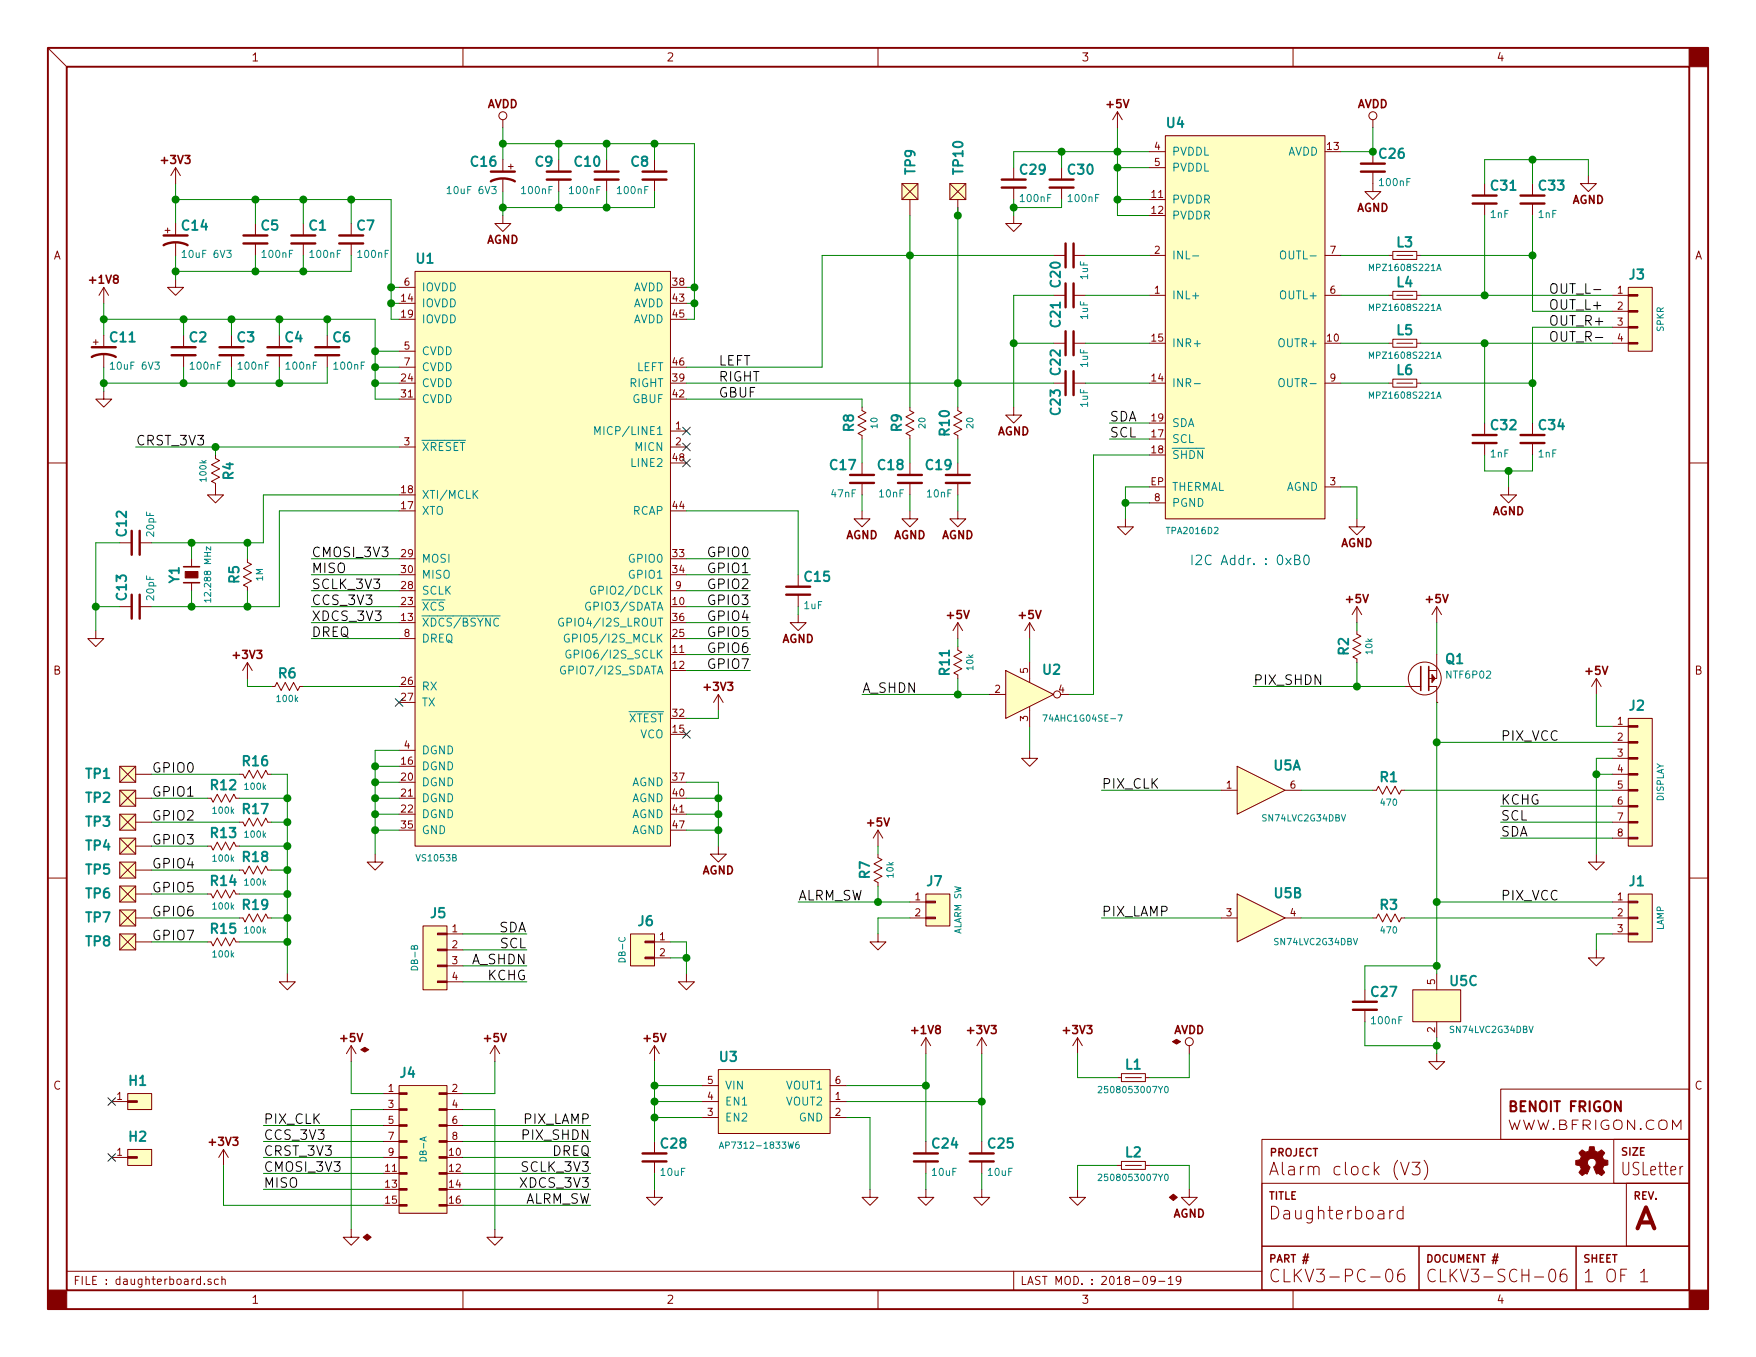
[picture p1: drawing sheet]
<svg xmlns="http://www.w3.org/2000/svg" width="279mm" height="216mm" viewBox="0 0 279 216" stroke-linecap="round" stroke-linejoin="round" font-family="sans-serif">
<g fill="none" stroke="#840000" stroke-width=".16">
<path d="M7.6 7.6l3 3M73.7 7.6v3M80 19.1v1.2M139.7 7.6v3M177.8 17.8l-.8 1.3M177.8 17.8v2.5M177.8 17.8l.8 1.3M205.7 7.6v3M218.4 19.1v1.2M27.9 26.7l-.7 1.2M27.9 26.7v2.5M27.9 35.6v1.9"/>
<path d="M27.9 38.7v1.9M27.9 26.7l.8 1.2M40.6 35.6v1.9M40.6 38.7v1.9M48.3 35.6v1.9M48.3 38.7v1.9M55.9 35.6v1.9M55.9 38.7v1.9M80 34.3v1.3h-1.3l1.3 1.2 1.3-1.2h-1.3M80 25.4v1.9M80 28.6v1.9M88.9 25.4v1.9"/>
<path d="M88.9 28.6v1.9M96.5 25.4v1.9M96.5 28.6v1.9M104.1 25.4v1.9M104.1 28.6v1.9M143.5 29.2h2.5v2.6h-2.5zM143.5 29.2l2.5 2.6M144.8 31.8v2.5M146 29.2l-2.5 2.6M151.1 29.2h2.6v2.6h-2.6zM151.1 29.2l2.6 2.6M152.4 31.8v2.5"/>
<path d="M153.7 29.2l-2.6 2.6M161.3 34.3v1.3h1.3l-1.3 1.2-1.3-1.2h1.3M161.3 26.7v1.9M161.3 29.8v2M168.9 26.7v1.9M168.9 29.8v2M182.9 31.8h2.5M182.9 24.1h2.5M182.9 26.7h2.5M185.4 21.6h25.4v61h-25.4zM218.4 27.3v3.2h1.3l-1.3 1.3-1.2-1.3h1.2M218.4 24.1v1.9"/>
<path d="M236.2 29.2v1.9M236.2 32.4v1.9M243.8 29.2v1.9M243.8 32.4v1.9M252.7 27.9v1.3h1.3l-1.3 1.3-1.2-1.3h1.2M16.5 45.7l-.8 1.3M16.5 45.7v2.6M16.5 53.3v1.9M16.5 56.5v1.9M16.5 45.7l.8 1.3M27.9 44.5v1.2h1.3l-1.3 1.3-1.2-1.3h1.2M29.2 53.3v1.9"/>
<path d="M29.2 56.5v1.9M36.8 53.3v1.9M36.8 56.5v1.9M44.4 53.3v1.9M44.4 56.5v1.9M52.1 53.3v1.9M52.1 56.5v1.9M63.5 55.9h2.5M63.5 45.7h2.5M63.5 58.4h2.5M66 43.2h40.7v91.4h-40.7zM167.6 47h1.9"/>
<path d="M167.6 54.6h1.9M167.6 40.6h1.9M170.8 47h1.9M170.8 54.6h1.9M170.8 40.6h1.9M182.9 47h2.5M182.9 40.6h2.5M210.8 47h2.6M210.8 40.6h2.6M221 47h.5M221 54.6h.5M221 40.6h.5"/>
<path d="M221.6 40h3.8v1.3h-3.8zM221.6 46.4h3.8v1.2h-3.8zM221.6 54h3.8v1.2h-3.8zM222.2 47h2.6M222.2 54.6h2.6M222.2 40.6h2.6M225.5 47h.6M225.5 54.6h.6M225.5 40.6h.6M256.5 47h2.6M256.5 49.5h2.6M256.5 52.1h2.6"/>
<path d="M256.5 54.6h2.6M259.1 45.7h3.8v10.2h-3.8zM7.6 73.7h3M16.5 62.2v1.3h1.3l-1.3 1.3-1.3-1.3h1.3M34.3 72.4v.5l.6 .4-1.2 .6 1.2 .7-1.2 .7 1.2 .6-1.2 .7 .6 .3v1.8h1.3l-1.3 1.3-1.3-1.3h1.3M63.5 71.1h2.5M63.5 63.5h2.5M106.7 68.6h2.5M106.7 71.1h2.5M137.2 64.8v.5l.6 .4-1.3 .6 1.3 .7-1.3 .6 1.3 .7-1.3 .7 .7 .3v.6M137.2 73.7v1.9M137.2 76.8v1.9"/>
<path d="M144.8 64.8v.5l.6 .4-1.3 .6 1.3 .7-1.3 .6 1.3 .7-1.3 .7 .7 .3v.6M144.8 73.7v1.9M144.8 76.8v1.9M152.4 64.8v.5l.6 .4-1.2 .6 1.2 .7-1.2 .6 1.2 .7-1.2 .7 .6 .3v.6M152.4 73.7v1.9M152.4 76.8v1.9M161.3 64.8v1.2h1.3l-1.3 1.3-1.3-1.3h1.3M167.6 61h1.9M170.8 61h1.9M210.8 61h2.6M210.8 77.5h2.6M221 61h.5"/>
<path d="M221.6 60.3h3.8v1.3h-3.8zM222.2 61h2.6M225.5 61h.6M236.2 67.3v1.9M236.2 70.5v1.9M240 77.5v1.2h1.3l-1.3 1.3-1.2-1.3h1.2M243.8 67.3v1.9M243.8 70.5v1.9M268.8 73.7h3M19 86.4h2M19 96.5h2M22.2 86.4h1.9"/>
<path d="M22.2 96.5h1.9M30.5 88.9v1.3M30.5 92.7v1.3M39.4 88.9v.6l.6 .3-1.3 .6 1.3 .7-1.3 .7 1.3 .6-1.3 .7 .7 .3v.6M106.7 94h2.5M127 97.8v1.3h1.3l-1.3 1.2-1.3-1.2h1.3M127 91.4v1.9M127 94.6v1.9M137.2 81.3v1.3h1.2l-1.2 1.2-1.3-1.2h1.3M144.8 81.3v1.3h1.2l-1.2 1.2-1.3-1.2h1.3M152.4 81.3v1.3h1.3l-1.3 1.2-1.3-1.2h1.3M152.4 99.1v2.5"/>
<path d="M152.4 99.1l-.8 1.2M152.4 99.1l.8 1.2M163.8 99.1l-.7 1.2M163.8 99.1v2.5M163.8 99.1l.8 1.2M179.1 82.6v1.2h1.2l-1.2 1.3-1.3-1.3h1.3M182.9 80h2.5M215.9 82.6v1.2h1.3l-1.3 1.3-1.3-1.3h1.3M215.9 96.5v2.6M215.9 96.5l-.8 1.3M215.9 96.5l.8 1.3M228.6 96.5l-.8 1.3"/>
<path d="M228.6 96.5v2.6M228.6 96.5l.8 1.3M15.2 100.3v1.3h1.3l-1.3 1.3-1.2-1.3h1.2M39.4 105.4v2.6M39.4 105.4l-.8 1.3M39.4 105.4l.7 1.3M43.2 109.2h.5l.4-.6 .6 1.3 .7-1.3 .7 1.3 .6-1.3 .7 1.3 .3-.7h.6M63.5 119.4h2.5M63.5 101.6h2.5M106.7 104.1h2.5M114.3 110.5l-.8 1.3M114.3 110.5v2.5"/>
<path d="M114.3 110.5l.8 1.3M152.4 102.9v.5l.6 .4-1.2 .6 1.2 .7-1.2 .6 1.2 .7-1.2 .7 .6 .3v.6M157.5 110.5h2.5M160 106.7l7.6 3.8-7.6 3.8zM163.8 119.4v1.3h1.3l-1.3 1.2-1.2-1.2h1.2M163.8 105.4v3.2M163.8 112.4v3.2M168.8 110.5h1.4M215.9 100.3v.6l.6 .3-1.2 .7 1.2 .6-1.2 .7 1.2 .7-1.2 .6 .6 .4v.5M223.5 109.2h2.6M227.3 109.2h1.3v2.6M227.3 108h.7"/>
<path d="M228.6 106.7v1.3h-.4M228.6 104.1v2.6h-1.3M228.6 111.8h.1M254 108l-.8 1.2M254 108v2.5M254 108l.8 1.2M256.5 115.6h2.6M256.5 118.1h2.6M259.1 114.3h3.8v20.3h-3.8zM7.6 139.7h3M19 121.9h2.6v2.6h-2.6zM19 125.7h2.6v2.6h-2.6z"/>
<path d="M19 129.5h2.6v2.6h-2.6zM19 133.4h2.6v2.5h-2.6zM19 137.2h2.6v2.5h-2.6zM19 121.9l2.6 2.6M19 125.7l2.6 2.6M19 129.5l2.6 2.6M19 133.4l2.6 2.5M19 137.2l2.6 2.5M21.6 123.2h2.5M21.6 130.8h2.5M21.6 127h2.5M21.6 134.6h2.5"/>
<path d="M21.6 138.4h2.5M21.6 121.9l-2.6 2.6M21.6 125.7l-2.6 2.6M21.6 129.5l-2.6 2.6M21.6 133.4l-2.6 2.5M21.6 137.2l-2.6 2.5M33 127h.6l.3 .6 .7-1.2 .6 1.2 .7-1.2 .7 1.2 .6-1.2 .3 .6h.6M33 134.6h.6l.3 .7 .7-1.3 .6 1.3 .7-1.3 .7 1.3 .6-1.3 .3 .6h.6M38.1 123.2h.6l.3 .6 .6-1.2 .7 1.2 .7-1.2 .6 1.2 .7-1.2 .3 .6h.6M38.1 130.8h.6l.3 .6 .6-1.2 .7 1.2 .7-1.2 .6 1.2 .7-1.2 .3 .6h.6M38.1 138.4h.6l.3 .7 .6-1.3 .7 1.3 .7-1.3 .6 1.3 .7-1.3 .3 .6h.6M59.7 135.9v1.3h1.3l-1.3 1.2-1.3-1.2h1.3"/>
<path d="M63.5 127h2.5M106.7 129.5h2.5M114.3 134.6v1.3h1.3l-1.3 1.3-1.3-1.3h1.3M139.7 135.9v.5l.6 .4-1.2 .6 1.2 .7-1.2 .7 1.2 .6-1.2 .7 .6 .3v.6M139.7 132.1v2.5M139.7 132.1l-.8 1.3M139.7 132.1l.8 1.3M194.3 125.7h2.5M196.8 121.9l7.7 3.8-7.7 3.8zM204.5 125.7h2.5M218.4 125.7h.6l.3-.6 .7 1.3 .6-1.3 .7 1.3 .7-1.3 .6 1.3 .4-.7h.5M254 135.9v1.3h1.3l-1.3 1.2-1.3-1.2h1.3"/>
<path d="M256.5 120.7h2.6M256.5 123.2h2.6M256.5 125.7h2.6M256.5 128.3h2.6M256.5 130.8h2.6M256.5 133.4h2.6M268.8 139.7h3M19 141h2.6v2.5h-2.6zM19 144.8h2.6v2.5h-2.6zM19 148.6h2.6v2.5h-2.6zM19 141l2.6 2.5M19 144.8l2.6 2.5"/>
<path d="M19 148.6l2.6 2.5M21.6 146.1h2.5M21.6 149.9h2.5M21.6 142.2h2.5M21.6 141l-2.6 2.5M21.6 144.8l-2.6 2.5M21.6 148.6l-2.6 2.5M33 142.2h.6l.3 .7 .7-1.3 .6 1.3 .7-1.3 .7 1.3 .6-1.3 .3 .6h.6M33 149.9h.6l.3 .6 .7-1.3 .6 1.3 .7-1.3 .7 1.3 .6-1.3 .3 .7h.6M38.1 146.1h.6l.3 .6 .6-1.3 .7 1.3 .7-1.3 .6 1.3 .7-1.3 .3 .7h.6M45.7 154.9v1.3h1.3l-1.3 1.3-1.3-1.3h1.3M67.3 147.3h3.8v10.2h-3.8z"/>
<path d="M71.1 148.6h2.6M71.1 151.1h2.6M71.1 153.7h2.6M71.1 156.2h2.6M100.3 148.6h3.8v5.1h-3.8zM104.1 149.9h2.6M104.1 152.4h2.6M109.2 154.9v1.3h-1.3l1.3 1.3 1.3-1.3h-1.3M139.7 148.6v1.3h1.3l-1.3 1.2-1.3-1.2h1.3M144.8 143.5h2.5M144.8 146.1h2.5M147.3 142.2h3.8v5.1h-3.8z"/>
<path d="M194.3 146.1h2.5M196.8 142.2l7.7 3.9-7.7 3.8zM204.5 146.1h2.5M217.2 157.5v1.9M218.4 146.1h.6l.3-.7 .7 1.3 .6-1.3 .7 1.3 .7-1.3 .6 1.3 .4-.6h.5M224.8 157.5h7.6v5.1h-7.6zM228.6 154.9v2.6M254 151.1v1.3h1.3l-1.3 1.3-1.3-1.3h1.3M256.5 143.5h2.6M256.5 146.1h2.6M256.5 148.6h2.6M259.1 142.2h3.8v7.7h-3.8z"/>
<path d="M17.8 175.3h2.5M20.3 174h3.8v2.5h-3.8zM55.9 166.4l-.8 1.2M55.9 166.4v2.5M55.9 166.4l.7 1.2M61 174h2.5M61 176.5h2.5M61 179.1h2.5M63.5 172.7h7.6v20.3h-7.6zM71.1 174h2.6M71.1 176.5h2.6M71.1 179.1h2.6"/>
<path d="M78.7 166.4l-.7 1.2M78.7 166.4v2.5M78.7 166.4l.8 1.2M104.1 166.4v2.5M104.1 166.4l-.7 1.2M104.1 166.4l.8 1.2M111.8 175.3h2.5M111.8 177.8h2.5M111.8 172.7h2.5M114.3 170.2h17.8v10.1h-17.8zM132.1 175.3h2.5M132.1 177.8h2.5"/>
<path d="M132.1 172.7h2.5M147.3 165.1v2.5M147.3 165.1l-.7 1.3M147.3 165.1l.8 1.3M156.2 165.1v2.5M156.2 165.1l-.8 1.3M156.2 165.1l.8 1.3M171.4 165.1l.8 1.3M171.4 165.1v2.5M171.4 165.1l-.7 1.3M177.8 171.5h.6M178.4 170.8h3.8v1.3h-3.8z"/>
<path d="M179.1 171.5h2.5M182.3 171.5h.6M189.2 166.4v1.2M217.2 160.7v1.9M228.6 167.6v1.3h1.3l-1.3 1.3-1.3-1.3h1.3M228.6 162.6v2.5M238.8 173.3h30v8h-30zM17.8 184.2h2.5M20.3 182.9h3.8v2.5h-3.8zM35.6 182.9l-.8 1.3M35.6 182.9v2.5M35.6 182.9l.7 1.3"/>
<path d="M55.9 195.6v1.3h1.2l-1.2 1.2-1.3-1.2h1.3M61 184.2h2.5M61 186.7h2.5M61 181.6h2.5M71.1 181.6h2.6M78.7 195.6v1.3h-1.2l1.2 1.2 1.3-1.2h-1.3M104.1 189.2v1.3h1.3l-1.3 1.3-1.2-1.3h1.2M104.1 181.6v1.9M104.1 184.8v1.9M138.4 189.2v1.3h1.3l-1.3 1.3-1.2-1.3h1.2M147.3 189.2v1.3h1.3l-1.3 1.3-1.3-1.3h1.3M147.3 181.6v1.9"/>
<path d="M147.3 184.8v1.9M156.2 189.2v1.3h1.3l-1.3 1.3-1.3-1.3h1.3M156.2 181.6v1.9M156.2 184.8v1.9M171.4 189.2v1.3h-1.2l1.2 1.3 1.3-1.3h-1.3M177.8 185.4h.6M178.4 184.8h3.8v1.3h-3.8zM179.1 185.4h2.5M182.3 185.4h.6M189.2 189.2v1.3h-1.2l1.2 1.3 1.3-1.3h-1.3M200.8 188.3h68v10h-68zM200.8 181.3h68v24h-68z"/>
<path d="M200.8 198.3h25v7h-25zM221.7 192.6a.55 .55 0 0 0-.6 .4M222.9 184.9l.6 2 .7-2M223.2 192.7l-.5-.1-.4 .4v.5l.2 .3 .2 .1 .5-.1M223.2 191.9v2M224.7 184.9h1.2l-.7 .8a.59 .59 0 0 1 .7 .4v.4l-.2 .3-.7 .1-.3-.2M225.8 198.3h25v7h-25zM226.6 184.6a2.37 2.37 0 0 1 0 3.1M250.8 198.3h18v7h-18zM256.8 181.3h12v7h-12zM258.8 188.3h10v10h-10zM267.8 185.6l-.3 .1-.2 .3"/>
<path d="M7.6 205.7h3M10.6 202.3h190.2M32.5 204.2v.2M33.6 203.6l-.4-.1-.1 .2 .1 .2 .4 .1v.3h-.5M34.7 203.6l-.3-.1-.3 .2v.4l.1 .2h.5M35.3 203.6h.1a.31 .31 0 0 1 .4 .1v.7M35.3 203.1v1.3M73.7 205.3v3M139.7 205.3v3M161.3 202.3v3M183.8 203.6l-.2 .3-.4-.1-.1-.2 .1-.5h.4l.1 .1a.91 .91 0 0 1-.3 1.2h-.2M184.4 203.9h.9"/>
<path d="M185.9 203.4l.4-.3v1.3M185.9 204.4h.7M187.9 203.6l-.3 .3-.3-.1-.2-.2 .2-.5h.3l.2 .1a1.06 1.06 0 0 1-.2 1.1l-.3 .1M205.7 205.3v3M220.7 202.1a.47 .47 0 0 1 .5-.2 .47 .47 0 0 1 .3 .4 1.04 1.04 0 0 1-.5 1.6 1.23 1.23 0 0 1-.3-1.8zM223.3 201.9a.8 .8 0 0 0-.9 .9v.8l.4 .3h.3l.3-.2v-.8a.68 .68 0 0 0-.9 0l-.1 .2M246.6 202.1a.45 .45 0 0 1 .5-.2 .45 .45 0 0 1 .3 .4 1.05 1.05 0 0 1-.5 1.6 1.29 1.29 0 0 1-.3-1.8zM249.1 201.9a.79 .79 0 0 0-.9 .9v.8a.61 .61 0 0 0 .8 .3l.3-.3v-.7l-.3-.2a.61 .61 0 0 0-.8 .4M261 202.5l.6-.6v2M261 203.9h1.2M268.8 205.7h3"/>
<circle cx="80" cy="18.4" r=".63"/>
<circle cx="218.4" cy="18.4" r=".63"/>
<circle cx="168.2" cy="110.5" r=".56"/>
<circle cx="226.7" cy="107.9" r="2.62"/>
<circle cx="189.2" cy="165.7" r=".63"/>
</g>
<path d="M237.5 200h.9" fill="none" stroke="#840000" stroke-width=".23"/>
<path d="M7.6 7.6h264.2v200.7h-264.2zM10.6 10.6h258.2v194.7h-258.2z" fill="none" stroke="#840000" stroke-width=".3"/>
<g fill="#840000" stroke="#840000" stroke-width=".16">
<path d="M7.6 205.3h3v3h-3z"/>
<path d="M268.8 205.3h3v3h-3z"/>
<path d="M268.8 7.6h3v3h-3z"/>
<path d="M251.5 183.2a.29 .29 0 0 1 .2-.2 .29 .29 0 0 1 .3 .1l.3 .2a.66 .66 0 0 0 .6-.8v-.1h.7l.1 .4a.56 .56 0 0 0 .4 .5 .56 .56 0 0 0 .7-.3l.2 .1a.31 .31 0 0 1 .3 .3 .31 .31 0 0 1-.2 .3l-.1 .3 .1 .5 .7 .1v.5a.3 .3 0 0 1-.1 .3 .3 .3 0 0 1-.3 0l-.2 .1-.2 .5 .1 .3a.28 .28 0 0 1 .2 .3 .28 .28 0 0 1-.2 .2l-.3 .2-.5-.3-.3 .1-.4-1.1a.73 .73 0 0 0 .4-1 .73 .73 0 0 0-1.1-.3 .73 .73 0 0 0-.1 1.1l.2 .2-.4 1.1-.3-.1-.3 .1a.3 .3 0 0 1-.3 .2 .3 .3 0 0 1-.2-.2l-.3-.3 .4-.5-.1-.4a.43 .43 0 0 0-.6-.2l-.2-.1v-.3a.27 .27 0 0 1 0-.4 .27 .27 0 0 1 .4 0l.3-.1 .2-.5-.4-.6z"/>
<path d="M259.1 133.2h1.5v.3h-1.5z"/>
<path d="M259.1 130.7h1.5v.2h-1.5z"/>
<path d="M259.1 128.1h1.5v.3h-1.5z"/>
<path d="M259.1 125.6h1.5v.3h-1.5z"/>
<path d="M259.1 123.1h1.5v.2h-1.5z"/>
<path d="M259.1 120.5h1.5v.3h-1.5z"/>
<path d="M259.1 118h1.5v.2h-1.5z"/>
<path d="M259.1 115.4h1.5v.3h-1.5z"/>
<path d="M259.1 148.5h1.5v.2h-1.5z"/>
<path d="M259.1 145.9h1.5v.3h-1.5z"/>
<path d="M259.1 143.4h1.5v.2h-1.5z"/>
<path d="M259.1 54.5h1.5v.2h-1.5z"/>
<path d="M259.1 51.9h1.5v.3h-1.5z"/>
<path d="M259.1 49.4h1.5v.3h-1.5z"/>
<path d="M259.1 46.9h1.5v.2h-1.5z"/>
<path d="M69.6 156.1h1.5v.2h-1.5z"/>
<path d="M69.6 153.5h1.5v.3h-1.5z"/>
<path d="M69.6 151h1.5v.3h-1.5z"/>
<path d="M69.6 148.5h1.5v.2h-1.5z"/>
<path d="M20.3 175.1h1.5v.3h-1.5z"/>
<path d="M20.3 184h1.5v.3h-1.5z"/>
<path d="M57.4 167l.6-.4 .7 .4-.7 .4z"/>
<path d="M63.5 191.6h1.3v.3h-1.3z"/>
<path d="M63.5 189.1h1.3v.3h-1.3z"/>
<path d="M63.5 186.6h1.3v.2h-1.3z"/>
<path d="M63.5 184h1.3v.3h-1.3z"/>
<path d="M63.5 181.5h1.3v.2h-1.3z"/>
<path d="M63.5 178.9h1.3v.3h-1.3z"/>
<path d="M63.5 176.4h1.3v.3h-1.3z"/>
<path d="M63.5 173.9h1.3v.2h-1.3z"/>
<path d="M69.8 191.6h1.3v.3h-1.3z"/>
<path d="M69.8 189.1h1.3v.3h-1.3z"/>
<path d="M69.8 186.6h1.3v.2h-1.3z"/>
<path d="M69.8 184h1.3v.3h-1.3z"/>
<path d="M69.8 181.5h1.3v.2h-1.3z"/>
<path d="M69.8 178.9h1.3v.3h-1.3z"/>
<path d="M69.8 176.4h1.3v.3h-1.3z"/>
<path d="M69.8 173.9h1.3v.2h-1.3z"/>
<path d="M227.8 107.3l.5 .7-.5 .6z"/>
<path d="M102.6 152.3h1.5v.2h-1.5z"/>
<path d="M102.6 149.7h1.5v.3h-1.5z"/>
<path d="M29.5 90.9h2v1h-2z"/>
<path d="M147.3 145.9h1.5v.3h-1.5z"/>
<path d="M147.3 143.4h1.5v.2h-1.5z"/>
<path d="M186.1 190.5l.6-.5 .6 .5-.6 .5z"/>
<path d="M186.6 165.7l.6-.3 .6 .3-.6 .4z"/>
<path d="M57.8 196.9l.6-.6 .7 .6-.7 .5z"/>
</g>
<g fill="#ffffc2" stroke="#ffffc2" stroke-width=".16">
<path d="M259.1 114.3h3.8v20.3h-3.8z"/>
<path d="M259.1 142.2h3.8v7.7h-3.8z"/>
<path d="M259.1 45.7h3.8v10.2h-3.8z"/>
<path d="M67.3 147.3h3.8v10.2h-3.8z"/>
<path d="M20.3 174h3.8v2.5h-3.8z"/>
<path d="M20.3 182.9h3.8v2.5h-3.8z"/>
<path d="M63.5 172.7h7.6v20.3h-7.6z"/>
<path d="M66 43.2h40.7v91.4h-40.7z"/>
<path d="M100.3 148.6h3.8v5.1h-3.8z"/>
<path d="M185.4 21.6h25.4v61h-25.4z"/>
<path d="M160 106.7l7.6 3.8-7.6 3.8z"/>
<path d="M147.3 142.2h3.8v5.1h-3.8z"/>
<path d="M19 121.9h2.6v2.6h-2.6z"/>
<path d="M19 125.7h2.6v2.6h-2.6z"/>
<path d="M19 129.5h2.6v2.6h-2.6z"/>
<path d="M19 133.4h2.6v2.5h-2.6z"/>
<path d="M19 137.2h2.6v2.5h-2.6z"/>
<path d="M19 141h2.6v2.5h-2.6z"/>
<path d="M19 144.8h2.6v2.5h-2.6z"/>
<path d="M19 148.6h2.6v2.5h-2.6z"/>
<path d="M151.1 29.2h2.6v2.6h-2.6z"/>
<path d="M143.5 29.2h2.5v2.6h-2.5z"/>
<path d="M114.3 170.2h17.8v10.1h-17.8z"/>
<path d="M196.8 121.9l7.7 3.8-7.7 3.8z"/>
<path d="M196.8 142.2l7.7 3.9-7.7 3.8z"/>
<path d="M224.8 157.5h7.6v5.1h-7.6z"/>
</g>
<g fill="none" stroke="#000084" stroke-width=".16">
<path d="M108.6 68l1.2 1.2M108.6 70.5l1.2 1.2M108.6 73.1l1.2 1.2M109.8 68l-1.2 1.2M109.8 70.5l-1.2 1.2M109.8 73.1l-1.2 1.2M62.9 111.2l1.2 1.2M64.1 111.2l-1.2 1.2M108.6 116.2l1.2 1.2M109.8 116.2l-1.2 1.2M17.2 174.7l1.2 1.2M18.4 174.7l-1.2 1.2"/>
<path d="M17.2 183.5l1.2 1.3M18.4 183.5l-1.2 1.3"/>
</g>
<g fill="none" stroke="#008400" stroke-width=".16">
<path d="M27.9 31.8h34.3v19h1.3M27.9 29.2v6.4M40.6 31.8v3.8M48.3 31.8v3.8M55.9 31.8v3.8M80 22.9h30.5v27.9h-1.3M80 20.3v5.1M80 30.5v3.8M88.9 22.9v2.5M88.9 30.5v2.5M96.5 22.9v2.5M96.5 30.5v2.5"/>
<path d="M104.1 22.9v2.5M104.1 30.5v2.5h-24.1M144.8 34.3v30.5M152.4 33v31.8M161.3 31.8v2.5M168.9 31.8v1.2h-7.6M168.9 24.1v2.6M177.8 31.8h5.1M177.8 20.3v14h5.1M177.8 26.7h5.1M182.9 24.1h-21.6v2.6M218.4 20.3v3.8h-5"/>
<path d="M236.2 34.3v12.7M243.8 25.4v3.8M243.8 34.3v15.2h12.7M252.7 27.9v-2.5h-16.5v3.8M16.5 50.8h43.2v12.7h3.8M16.5 48.3v5M16.5 58.4v3.8M27.9 40.6v3.9M29.2 50.8v2.5M29.2 58.4v2.6M36.8 50.8v2.5M36.8 58.4v2.6"/>
<path d="M40.6 40.6v2.6M44.4 50.8v2.5M44.4 58.4v2.6M48.3 40.6v2.6M52.1 50.8v2.5M52.1 58.4v2.6h-35.6M55.9 40.6v2.6h-28M59.7 55.9h3.8M59.7 58.4h3.8M62.2 45.7h1.3M62.2 48.3h1.3M109.2 45.7h1.3"/>
<path d="M109.2 48.3h1.3M161.3 54.6h6.3M167.6 40.6h-36.8v17.8h-21.6M167.6 47h-6.3v17.8M172.7 40.6h10.2M172.7 47h10.2M172.7 54.6h10.2M213.4 40.6h7.6M213.4 47h7.6M213.4 54.6h7.6M226.1 40.6h17.7M226.1 47h30.4"/>
<path d="M226.1 54.6h30.4M236.2 54.6v12.7M256.5 52.1h-12.7v15.2M21.6 71.1h41.9M34.3 71.1v1.3M59.7 61h3.8M63.5 78.7h-21.6v7.7h-17.8M109.2 61h58.4M109.2 63.5h28v1.3M137.2 69.9v3.8M137.2 78.7v2.6M144.8 69.9v3.8"/>
<path d="M144.8 78.7v2.6M152.4 69.9v3.8M152.4 78.7v2.6M172.7 61h10.2M176.5 67.3h6.4M176.5 69.9h6.4M182.9 77.5h-3.8v5.1M182.9 72.4h-8.9v38.1h-3.8M213.4 61h7.6M213.4 77.5h2.5v5.1M226.1 61h17.7M236.2 72.4v2.5h7.6v-2.5"/>
<path d="M240 74.9v2.6M15.2 96.5h3.8M19 86.4h-3.8v13.9M30.5 86.4v2.5M30.5 94v2.5M39.4 86.4v2.5M39.4 94v2.5M49.5 96.5h14M49.5 88.9h14M49.5 91.4h14M49.5 94h14M49.5 99.1h14"/>
<path d="M63.5 81.3h-19.1v15.2h-20.3M109.2 96.5h10.2M109.2 88.9h10.2M109.2 91.4h10.2M109.2 94h10.2M109.2 99.1h10.2M109.2 81.3h17.8v10.1M127 96.5v1.3M179.1 80h3.8M215.9 99.1v1.2M228.6 99.1v5M39.4 108v1.2h3.8"/>
<path d="M48.3 109.2h15.2M49.5 101.6h14M63.5 119.4h-3.8v16.5M109.2 101.6h10.2M109.2 104.1h10.2M109.2 106.7h10.2M114.3 113v1.3h-5.1M137.2 110.5h20.3M152.4 101.6v1.3M152.4 108v2.5M163.8 101.6v3.8M163.8 115.6v3.8"/>
<path d="M199.4 109.2h24.1M215.9 105.4v3.8M228.6 111.8v43.1M228.6 118.1h27.9M254 110.5v5.1h2.5M24.1 130.8h14M24.1 127h8.9M24.1 123.2h14M24.1 134.6h8.9M24.1 138.4h14M38.1 127h7.6M38.1 134.6h7.6"/>
<path d="M43.2 130.8h2.5M43.2 123.2h2.5v31.7M43.2 138.4h2.5M59.7 132.1h3.8M59.7 129.5h3.8M59.7 127h3.8M59.7 124.5h3.8M59.7 121.9h3.8M109.2 132.1h5.1M109.2 124.5h5.1v10.1M109.2 129.5h5.1M109.2 127h5.1"/>
<path d="M139.7 134.6v1.3M175.3 125.7h19M207 125.7h11.4M223.5 125.7h33M238.8 128.3h17.7M238.8 130.8h17.7M238.8 133.4h17.7M254 123.2h2.5M256.5 120.7h-2.5v15.2M24.1 146.1h14M24.1 142.2h8.9M24.1 149.9h8.9"/>
<path d="M38.1 142.2h7.6M38.1 149.9h7.6M43.2 146.1h2.5M73.7 148.6h10.1M73.7 153.7h10.1M73.7 151.1h10.1M73.7 156.2h10.1M106.7 149.9h2.5v5M106.7 152.4h2.5M127 143.5h17.8M139.7 141v2.5M144.8 146.1h-5.1v2.5"/>
<path d="M175.3 146.1h19M207 146.1h11.4M223.5 146.1h33M228.6 143.5h27.9M228.6 153.7h-11.4v3.8M256.5 148.6h-2.5v2.5M41.9 179.1h19.1M55.9 168.9v5.1h5.1M61 176.5h-5.1v19.1M73.7 179.1h20.3M73.7 176.5h5v19.1M78.7 168.9v5.1h-5"/>
<path d="M104.1 168.9v12.7M104.1 177.8h7.7M104.1 172.7h7.7M104.1 175.3h7.7M134.6 177.8h3.8v11.4M134.6 172.7h12.7M134.6 175.3h21.6M147.3 167.6v14M156.2 167.6v14M171.4 167.6v3.9h6.4M189.2 167.6v3.9h-6.3M217.2 162.6v3.8h11.4"/>
<path d="M228.6 165.1v2.5M35.6 185.4v6.4h25.4M41.9 181.6h19.1M41.9 184.2h19.1M41.9 186.7h19.1M41.9 189.2h19.1M73.7 181.6h20.3M73.7 184.2h20.3M73.7 186.7h20.3M73.7 189.2h20.3M73.7 191.8h20.3M104.1 186.7v2.5"/>
<path d="M147.3 186.7v2.5M156.2 186.7v2.5M177.8 185.4h-6.4v3.8M182.9 185.4h6.3v3.8"/>
</g>
<path d="M29.2 90.2h2.5M29.2 92.7h2.5M226.1 106v3.9M227.3 106v3.9" fill="none" stroke="#840000" stroke-width=".25"/>
<g fill="none" stroke="#840000" stroke-width=".38">
<path d="M26 39a4.2 4.2 0 0 1 3.8 0M26 37.5h3.8M38.7 38.7h3.8M38.7 37.5h3.8M46.4 38.7h3.8M46.4 37.5h3.8M54 38.7h3.8M54 37.5h3.8M78.1 28.9a4.1 4.1 0 0 1 3.8 0M78.1 27.3h3.8M87 28.6h3.8M87 27.3h3.8"/>
<path d="M94.6 28.6h3.8M94.6 27.3h3.8M102.2 28.6h3.8M102.2 27.3h3.8M159.4 28.6h3.8M159.4 29.8h3.8M167 28.6h3.8M167 29.8h3.8M169.5 38.7v3.8M170.8 38.7v3.8M216.5 27.3h3.8M216.5 26h3.8"/>
<path d="M234.3 32.4h3.8M234.3 31.1h3.8M241.9 32.4h3.8M241.9 31.1h3.8M14.6 56.8a4.2 4.2 0 0 1 3.8 0M14.6 55.2h3.8M27.3 56.5h3.8M27.3 55.2h3.8M34.9 56.5h3.8M34.9 55.2h3.8M42.5 56.5h3.9M42.5 55.2h3.9"/>
<path d="M50.2 56.5h3.8M50.2 55.2h3.8M169.5 45.1v3.8M169.5 52.7v3.8M169.5 59.1v3.8M170.8 45.1v3.8M170.8 52.7v3.8M170.8 59.1v3.8M135.3 76.8h3.8M135.3 75.6h3.8M142.9 76.8h3.8M142.9 75.6h3.8"/>
<path d="M150.5 76.8h3.8M150.5 75.6h3.8M234.3 70.5h3.8M234.3 69.2h3.8M241.9 70.5h3.8M241.9 69.2h3.8M21 84.5v3.8M21 94.6v3.8M22.2 84.5v3.8M22.2 94.6v3.8M125.1 94.6h3.8M125.1 93.3h3.8"/>
<path d="M215.3 159.4h3.8M215.3 160.7h3.8M102.2 184.8h3.8M102.2 183.5h3.8M145.4 184.8h3.8M145.4 183.5h3.8M154.3 184.8h3.8M154.3 183.5h3.8"/>
</g>
<g fill="#008400" stroke="#008400" stroke-width=".25">
<circle cx="55.9" cy="31.8" r=".51"/>
<circle cx="40.6" cy="31.8" r=".51"/>
<circle cx="62.2" cy="45.7" r=".51"/>
<circle cx="62.2" cy="48.3" r=".51"/>
<circle cx="27.9" cy="31.8" r=".51"/>
<circle cx="27.9" cy="43.2" r=".51"/>
<circle cx="40.6" cy="43.2" r=".51"/>
<circle cx="52.1" cy="50.8" r=".51"/>
<circle cx="44.5" cy="50.8" r=".51"/>
<circle cx="29.2" cy="50.8" r=".51"/>
<circle cx="16.5" cy="50.8" r=".51"/>
<circle cx="16.5" cy="61" r=".51"/>
<circle cx="29.2" cy="61" r=".51"/>
<circle cx="44.5" cy="61" r=".51"/>
<circle cx="104.1" cy="22.9" r=".51"/>
<circle cx="88.9" cy="22.9" r=".51"/>
<circle cx="80" cy="22.9" r=".51"/>
<circle cx="110.5" cy="45.7" r=".51"/>
<circle cx="110.5" cy="48.3" r=".51"/>
<circle cx="88.9" cy="33" r=".51"/>
<circle cx="59.7" cy="55.9" r=".51"/>
<circle cx="59.7" cy="58.4" r=".51"/>
<circle cx="59.7" cy="61" r=".51"/>
<circle cx="15.2" cy="96.5" r=".51"/>
<circle cx="177.8" cy="24.1" r=".51"/>
<circle cx="177.8" cy="31.8" r=".51"/>
<circle cx="161.3" cy="54.6" r=".51"/>
<circle cx="177.8" cy="26.7" r=".51"/>
<circle cx="144.8" cy="40.6" r=".51"/>
<circle cx="152.4" cy="61" r=".51"/>
<circle cx="114.3" cy="132.1" r=".51"/>
<circle cx="114.3" cy="129.5" r=".51"/>
<circle cx="114.3" cy="127" r=".51"/>
<circle cx="59.7" cy="132.1" r=".51"/>
<circle cx="59.7" cy="129.5" r=".51"/>
<circle cx="59.7" cy="127" r=".51"/>
<circle cx="59.7" cy="124.5" r=".51"/>
<circle cx="59.7" cy="121.9" r=".51"/>
<circle cx="179.1" cy="80" r=".51"/>
<circle cx="218.4" cy="24.1" r=".51"/>
<circle cx="152.4" cy="110.5" r=".51"/>
<circle cx="104.1" cy="175.3" r=".51"/>
<circle cx="156.2" cy="175.3" r=".51"/>
<circle cx="147.3" cy="172.7" r=".51"/>
<circle cx="39.4" cy="86.4" r=".51"/>
<circle cx="39.4" cy="96.5" r=".51"/>
<circle cx="36.8" cy="50.8" r=".51"/>
<circle cx="36.8" cy="61" r=".51"/>
<circle cx="48.3" cy="31.8" r=".51"/>
<circle cx="48.3" cy="43.2" r=".51"/>
<circle cx="96.5" cy="22.9" r=".51"/>
<circle cx="96.5" cy="33" r=".51"/>
<circle cx="80" cy="33" r=".51"/>
<circle cx="34.3" cy="71.1" r=".51"/>
<circle cx="139.7" cy="143.5" r=".51"/>
<circle cx="30.5" cy="96.5" r=".51"/>
<circle cx="30.5" cy="86.4" r=".51"/>
<circle cx="45.7" cy="134.6" r=".51"/>
<circle cx="45.7" cy="138.4" r=".51"/>
<circle cx="45.7" cy="142.2" r=".51"/>
<circle cx="45.7" cy="146.1" r=".51"/>
<circle cx="45.7" cy="149.9" r=".51"/>
<circle cx="45.7" cy="130.8" r=".51"/>
<circle cx="45.7" cy="127" r=".51"/>
<circle cx="152.4" cy="34.3" r=".51"/>
<circle cx="215.9" cy="109.2" r=".51"/>
<circle cx="254" cy="123.2" r=".51"/>
<circle cx="228.6" cy="118.1" r=".51"/>
<circle cx="228.6" cy="153.7" r=".51"/>
<circle cx="228.6" cy="166.4" r=".51"/>
<circle cx="228.6" cy="143.5" r=".51"/>
<circle cx="104.1" cy="177.8" r=".51"/>
<circle cx="168.9" cy="24.1" r=".51"/>
<circle cx="161.3" cy="33" r=".51"/>
<circle cx="104.1" cy="172.7" r=".51"/>
<circle cx="109.2" cy="152.4" r=".51"/>
<circle cx="243.8" cy="61" r=".51"/>
<circle cx="243.8" cy="40.6" r=".51"/>
<circle cx="236.2" cy="54.6" r=".51"/>
<circle cx="236.2" cy="47" r=".51"/>
<circle cx="240" cy="74.9" r=".51"/>
<circle cx="243.8" cy="25.4" r=".51"/>
</g>
<g fill="none" stroke="#008484" stroke-width=".16">
<path d="M71.1 30l.4-.3v1.1M71.1 30.8h.7M17.6 57.9l.3-.3v1.2M17.6 58.8h.6M29 40.2l.3-.4v1.2M29 41h.6M189.8 40.7h.9M203.8 40.1a.45 .45 0 0 1 .7 0 .88 .88 0 0 1-.2 1.1l-.4-.1a1.07 1.07 0 0 1-.1-1zM217.9 43.1v-1.1l.3 .7 .3-.7v1.1M217.9 49.4v-1l.3 .7 .3-.7v1M217.9 57v-1l.3 .7 .3-.7v1M228.6 43.1l.4-1.1 .3 1.1"/>
<path d="M228.6 49.4l.4-1 .3 1M228.6 57l.4-1 .3 1M228.7 42.7h.5M228.7 49.1h.5M228.7 56.7h.5M75.5 78.6l.5 .7M76 78l-.7 .8M94.6 69.1v-1.2l.4 .9 .5-.9v1.2M190 61h1M203.7 60.3l.1-.1a.47 .47 0 0 1 .5 .5v.6a.44 .44 0 0 1-.6 .2 .93 .93 0 0 1 0-1.2zM217.9 63.4v-1l.3 .7 .3-.7v1M228.6 63.4l.4-1 .3 1"/>
<path d="M228.7 63.1h.5M33.5 95.5h-1l.3 .3M33.5 87v.5l-.7-.5v.5M33.5 95.2v.6M78.3 98h1.3M79.3 98.5a.5 .5 0 0 0-.6 0 .5 .5 0 0 0-.1 .6 .45 .45 0 0 0 .2 .5 .45 .45 0 0 0 .5-.1M89.6 98.4a.59 .59 0 0 0-.7 .6 .59 .59 0 0 0 .7 .6l.1-.5h-.3M94.7 93.3a.59 .59 0 0 0-.8 .6 .59 .59 0 0 0 .8 .6v-.5h-.2M89.9 106a.59 .59 0 0 0-.7 .6 .59 .59 0 0 0 .7 .6l.1-.5h-.3M90.5 101a.59 .59 0 0 0-.7 .5 .59 .59 0 0 0 .7 .6l.1-.5h-.3M90.8 103.5a.51 .51 0 0 0-.6 .1 .51 .51 0 0 0-.2 .6 .46 .46 0 0 0 .3 .5 .46 .46 0 0 0 .5-.1v-.4h-.2M165.9 113.7h.7l-.4 1.1"/>
<path d="M177.9 113.7h.7l-.5 1.1M174.7 172.9l.4-.1 .2 .3-.6 .8h.6M185.4 172.9l.1-.1a.53 .53 0 0 1 .4 .6 .53 .53 0 0 1-.4 .5l-.2-.4zM114.5 182.7l.3-1 .3 1M114.6 182.4h.4M127.1 181.7h-.2a.63 .63 0 0 0-.1 1l.3-.1 .1-.4-.2-.1-.4 .1M174.7 186.9l.4-.1 .2 .3-.6 .7h.6M185.4 186.9l.1-.1a.53 .53 0 0 1 .4 .5 .53 .53 0 0 1-.4 .5l-.2-.4z"/>
</g>
<path d="M253.6 46.1h1.1M253.8 53.7h1.2" fill="none" stroke="#000" stroke-width=".16"/>
<path d="M206 89h.6a.35 .35 0 0 0 .2-.4 .35 .35 0 0 0-.3-.3h-.5v1.5h.7a.41 .41 0 0 0 .2-.5 .41 .41 0 0 0-.4-.3M207.6 88.4l.3-.1a.97 .97 0 0 1 0 1.5 .84 .84 0 0 1-.3-1.4z" fill="none" stroke="#0000c2" stroke-width=".16"/>
<text font-size="4.6" fill="#840000" x="259.8" y="195.6">A</text>
<g font-size="2.8" fill="#840000">
<text x="201.8" y="187">Alarm clock (V3)</text>
<text x="257.8" y="187">USLetter</text>
<text x="201.8" y="194">Daughterboard</text>
<text x="201.8" y="204">CLKV3-PC-06</text>
<text x="226.8" y="204">CLKV3-SCH-06</text>
<text x="251.8" y="204">1 OF 1</text>
</g>
<text font-size="2.2" fill="#840000" x="239.8" y="176.9">BENOIT FRIGON</text>
<g font-size="2.1" fill="#008484">
<text x="185.7" y="20.3">U4</text>
<text x="75" y="26.5">C16</text>
<text x="85.2" y="26.5">C9</text>
<text x="91.5" y="26.5">C10</text>
<text x="100.5" y="26.5">C8</text>
<text x="145.6" y="27.7" transform="rotate(-90 145.6 27.7)">TP9</text>
<text x="153.2" y="27.6" transform="rotate(-90 153.2 27.6)">TP10</text>
<text x="162.4" y="27.8">C29</text>
<text x="170" y="27.8">C30</text>
<text x="219.6" y="25.2">C26</text>
<text x="237.3" y="30.3">C31</text>
<text x="245" y="30.3">C33</text>
<text x="29.1" y="36.7">C14</text>
<text x="41.6" y="36.7">C5</text>
<text x="49.2" y="36.7">C1</text>
<text x="56.8" y="36.7">C7</text>
<text x="66.3" y="41.9">U1</text>
<text x="222.3" y="39.3">L3</text>
<text x="168.7" y="45.6" transform="rotate(-90 168.7 45.6)">C20</text>
<text x="222.3" y="45.7">L4</text>
<text x="259.3" y="44.4">J3</text>
<text x="168.7" y="52" transform="rotate(-90 168.7 52)">C21</text>
<text x="222.3" y="53.3">L5</text>
<text x="17.6" y="54.4">C11</text>
<text x="30.2" y="54.4">C2</text>
<text x="37.8" y="54.4">C3</text>
<text x="45.4" y="54.4">C4</text>
<text x="53" y="54.4">C6</text>
<text x="168.7" y="59.6" transform="rotate(-90 168.7 59.6)">C22</text>
<text x="222.3" y="59.6">L6</text>
<text x="168.7" y="65.9" transform="rotate(-90 168.7 65.9)">C23</text>
<text x="135.8" y="68.6" transform="rotate(-90 135.8 68.6)">R8</text>
<text x="143.5" y="68.6" transform="rotate(-90 143.5 68.6)">R9</text>
<text x="151.1" y="69.2" transform="rotate(-90 151.1 69.2)">R10</text>
<text x="237.3" y="68.4">C32</text>
<text x="245" y="68.4">C34</text>
<text x="37.1" y="76.3" transform="rotate(-90 37.1 76.3)">R4</text>
<text x="132.2" y="74.8">C17</text>
<text x="139.8" y="74.8">C18</text>
<text x="147.4" y="74.8">C19</text>
<text x="20.1" y="85.2" transform="rotate(-90 20.1 85.2)">C12</text>
<text x="20.1" y="95.4" transform="rotate(-90 20.1 95.4)">C13</text>
<text x="28.5" y="92.7" transform="rotate(-90 28.5 92.7)">Y1</text>
<text x="38" y="92.8" transform="rotate(-90 38 92.8)">R5</text>
<text x="128.1" y="92.5">C15</text>
<text x="44.4" y="107.9">R6</text>
<text x="151.1" y="107.3" transform="rotate(-90 151.1 107.3)">R11</text>
<text x="166" y="107.3">U2</text>
<text x="214.6" y="104.2" transform="rotate(-90 214.6 104.2)">R2</text>
<text x="230.1" y="105.6">Q1</text>
<text x="259.3" y="113">J2</text>
<text x="13.7" y="123.9">TP1</text>
<text x="33.6" y="125.7">R12</text>
<text x="38.7" y="121.9">R16</text>
<text x="202.7" y="122.6">U5A</text>
<text x="219.6" y="124.4">R1</text>
<text x="13.7" y="127.7">TP2</text>
<text x="13.7" y="131.5">TP3</text>
<text x="38.7" y="129.5">R17</text>
<text x="13.7" y="135.3">TP4</text>
<text x="33.6" y="133.3">R13</text>
<text x="38.7" y="137.1">R18</text>
<text x="13.7" y="139.1">TP5</text>
<text x="13.7" y="142.9">TP6</text>
<text x="33.6" y="140.9">R14</text>
<text x="138.4" y="139.8" transform="rotate(-90 138.4 139.8)">R7</text>
<text x="147.5" y="141">J7</text>
<text x="202.8" y="142.9">U5B</text>
<text x="259.3" y="141">J1</text>
<text x="13.7" y="146.7">TP7</text>
<text x="33.6" y="148.5">R15</text>
<text x="38.7" y="144.7">R19</text>
<text x="68.6" y="146">J5</text>
<text x="101.6" y="147.3">J6</text>
<text x="219.6" y="144.7">R3</text>
<text x="13.7" y="150.5">TP8</text>
<text x="218.3" y="158.6">C27</text>
<text x="230.8" y="156.8">U5C</text>
<text x="20.6" y="172.7">H1</text>
<text x="63.7" y="171.4">J4</text>
<text x="114.6" y="168.9">U3</text>
<text x="179.1" y="170.1">L1</text>
<text x="20.6" y="181.6">H2</text>
<text x="105.3" y="182.7">C28</text>
<text x="148.4" y="182.7">C24</text>
<text x="157.3" y="182.7">C25</text>
<text x="179.1" y="184.1">L2</text>
</g>
<g font-size="2.1">
<text x="246.4" y="46.7">OUT_L-</text>
<text x="246.4" y="49.3">OUT_L+</text>
<text x="246.4" y="51.8">OUT_R+</text>
<text x="114.3" y="58.2">LEFT</text>
<text x="246.4" y="54.4">OUT_R-</text>
<text x="114.3" y="63.2">GBUF</text>
<text x="114.3" y="60.7">RIGHT</text>
<text x="21.6" y="70.9">CRST_3V3</text>
<text x="176.5" y="67.1">SDA</text>
<text x="176.5" y="69.6">SCL</text>
<text x="49.5" y="88.6">CMOSI_3V3</text>
<text x="112.9" y="88.6">GPIO0</text>
<text x="49.5" y="91.2">MISO</text>
<text x="49.5" y="93.7">SCLK_3V3</text>
<text x="112.9" y="91.2">GPIO1</text>
<text x="112.9" y="93.7">GPIO2</text>
<text x="49.5" y="96.3">CCS_3V3</text>
<text x="49.5" y="98.8">XDCS_3V3</text>
<text x="49.5" y="101.3">DREQ</text>
<text x="112.9" y="96.3">GPIO3</text>
<text x="112.9" y="98.8">GPIO4</text>
<text x="112.9" y="101.3">GPIO5</text>
<text x="112.9" y="103.9">GPIO6</text>
<text x="112.9" y="106.4">GPIO7</text>
<text x="137.2" y="110.2">A_SHDN</text>
<text x="199.4" y="109">PIX_SHDN</text>
<text x="238.8" y="117.9">PIX_VCC</text>
<text x="24.1" y="122.9">GPIO0</text>
<text x="175.3" y="125.5">PIX_CLK</text>
<text x="24.1" y="126.7">GPIO1</text>
<text x="24.1" y="130.6">GPIO2</text>
<text x="238.8" y="128">KCHG</text>
<text x="238.8" y="130.6">SCL</text>
<text x="24.1" y="134.4">GPIO3</text>
<text x="238.8" y="133.1">SDA</text>
<text x="24.1" y="138.2">GPIO4</text>
<text x="24.1" y="142">GPIO5</text>
<text x="127" y="143.3">ALRM_SW</text>
<text x="238.8" y="143.3">PIX_VCC</text>
<text x="24.1" y="145.8">GPIO6</text>
<text x="24.1" y="149.6">GPIO7</text>
<text x="79.3" y="148.3">SDA</text>
<text x="175.3" y="145.8">PIX_LAMP</text>
<text x="75.1" y="153.4">A_SHDN</text>
<text x="77.6" y="156">KCHG</text>
<text x="79.6" y="150.9">SCL</text>
<text x="41.9" y="178.8">PIX_CLK</text>
<text x="83.4" y="178.8">PIX_LAMP</text>
<text x="41.9" y="183.9">CRST_3V3</text>
<text x="41.9" y="181.4">CCS_3V3</text>
<text x="83.4" y="181.4">PIX_SHDN</text>
<text x="87.9" y="183.9">DREQ</text>
<text x="41.9" y="189">MISO</text>
<text x="41.9" y="186.4">CMOSI_3V3</text>
<text x="83.1" y="189">XDCS_3V3</text>
<text x="83.2" y="186.4">SCLK_3V3</text>
<text x="83.3" y="191.5">ALRM_SW</text>
</g>
<text font-size="2.1" fill="#0000c2" x="189.2" y="89.9">I2C Addr. : 0xB0</text>
<text font-size="2.1" fill="#840000" x="239.8" y="179.8">WWW.BFRIGON.COM</text>
<g font-size="1.8" fill="#840000">
<text x="40.2" y="9.8">1</text>
<text x="106.2" y="9.8">2</text>
<text x="172.2" y="9.8">3</text>
<text x="238.3" y="9.8">4</text>
<text x="77.5" y="17.2">AVDD</text>
<text x="176.2" y="17.2">+5V</text>
<text x="216" y="17.2">AVDD</text>
<text x="25.9" y="26.1">+3V3</text>
<text x="215.8" y="33.7">AGND</text>
<text x="250.1" y="32.4">AGND</text>
<text x="8.5" y="41.3">A</text>
<text x="77.4" y="38.8">AGND</text>
<text x="269.6" y="41.3">A</text>
<text x="14.4" y="45.1">+1V8</text>
<text x="158.7" y="69.3">AGND</text>
<text x="237.4" y="82">AGND</text>
<text x="134.6" y="85.8">AGND</text>
<text x="142.2" y="85.8">AGND</text>
<text x="149.8" y="85.8">AGND</text>
<text x="213.3" y="87">AGND</text>
<text x="214.3" y="95.9">+5V</text>
<text x="227" y="95.9">+5V</text>
<text x="150.8" y="98.5">+5V</text>
<text x="162.2" y="98.5">+5V</text>
<text x="8.5" y="107.3">B</text>
<text x="37.3" y="104.8">+3V3</text>
<text x="124.4" y="102.3">AGND</text>
<text x="252.4" y="107.4">+5V</text>
<text x="269.6" y="107.3">B</text>
<text x="112.2" y="109.9">+3V3</text>
<text x="138.1" y="131.5">+5V</text>
<text x="111.7" y="139.1">AGND</text>
<text x="54.3" y="165.8">+5V</text>
<text x="77.1" y="165.8">+5V</text>
<text x="102.5" y="165.8">+5V</text>
<text x="145.2" y="164.5">+1V8</text>
<text x="154.1" y="164.5">+3V3</text>
<text x="169.4" y="164.5">+3V3</text>
<text x="186.7" y="164.5">AVDD</text>
<text x="8.5" y="173.4">C</text>
<text x="269.6" y="173.4">C</text>
<text x="33.5" y="182.3">+3V3</text>
<text x="186.6" y="193.7">AGND</text>
<text x="11.6" y="204.4">FILE : daughterboard.sch</text>
<text x="40.2" y="207.4">1</text>
<text x="106.2" y="207.4">2</text>
<text x="162.3" y="204.4">LAST MOD. : 2018-09-19</text>
<text x="172.2" y="207.4">3</text>
<text x="238.3" y="207.4">4</text>
</g>
<g font-size="1.8" fill="#008484">
<text x="186.4" y="24.8">PVDDL</text>
<text x="186.4" y="27.3">PVDDL</text>
<text x="204.8" y="24.8">AVDD</text>
<text x="186.4" y="32.4">PVDDR</text>
<text x="186.4" y="34.9">PVDDR</text>
<text x="186.4" y="41.3">INL-</text>
<text x="204.4" y="41.3">OUTL-</text>
<text x="67.1" y="46.4">IOVDD</text>
<text x="100.7" y="46.4">AVDD</text>
<text x="186.4" y="47.6">INL+</text>
<text x="204" y="47.6">OUTL+</text>
<text x="67.1" y="48.9">IOVDD</text>
<text x="67.1" y="51.4">IOVDD</text>
<text x="100.7" y="48.9">AVDD</text>
<text x="100.7" y="51.4">AVDD</text>
<text x="67.1" y="56.5">CVDD</text>
<text x="67.1" y="59.1">CVDD</text>
<text x="101.2" y="59.1">LEFT</text>
<text x="186.4" y="55.2">INR+</text>
<text x="203.8" y="55.2">OUTR+</text>
<text x="67.1" y="61.6">CVDD</text>
<text x="67.1" y="64.1">CVDD</text>
<text x="100.2" y="61.6">RIGHT</text>
<text x="100.7" y="64.1">GBUF</text>
<text x="186.4" y="61.6">INR-</text>
<text x="204.2" y="61.6">OUTR-</text>
<text x="67.1" y="71.8">XRESET</text>
<text x="95.7" y="69.2">MICP/LINE1</text>
<text x="101.1" y="71.8">MICN</text>
<text x="186.4" y="70.5">SCL</text>
<text x="186.4" y="67.9">SDA</text>
<text x="100.7" y="74.3">LINE2</text>
<text x="186.4" y="73">SHDN</text>
<text x="67.1" y="81.9">XTO</text>
<text x="67.1" y="79.4">XTI/MCLK</text>
<text x="100.7" y="81.9">RCAP</text>
<text x="186.4" y="80.6">PGND</text>
<text x="186.4" y="78.1">THERMAL</text>
<text x="204.6" y="78.1">AGND</text>
<text x="67.1" y="89.5">MOSI</text>
<text x="100.3" y="89.5">GPIO0</text>
<text x="67.1" y="94.6">SCLK</text>
<text x="67.1" y="92.1">MISO</text>
<text x="94.8" y="94.6">GPIO2/DCLK</text>
<text x="100.3" y="92.1">GPIO1</text>
<text x="67.1" y="99.7">XDCS/BSYNC</text>
<text x="67.1" y="97.2">XCS</text>
<text x="90" y="99.7">GPIO4/I2S_LROUT</text>
<text x="93.7" y="97.2">GPIO3/SDATA</text>
<text x="67.1" y="102.2">DREQ</text>
<text x="90" y="107.3">GPIO7/I2S_SDATA</text>
<text x="91" y="102.2">GPIO5/I2S_MCLK</text>
<text x="91.3" y="104.8">GPIO6/I2S_SCLK</text>
<text x="67.1" y="109.9">RX</text>
<text x="67.1" y="112.4">TX</text>
<text x="100" y="114.9">XTEST</text>
<text x="101.8" y="117.5">VCO</text>
<text x="67.1" y="122.6">DGND</text>
<text x="67.1" y="125.1">DGND</text>
<text x="67.1" y="120">DGND</text>
<text x="100.5" y="125.1">AGND</text>
<text x="67.1" y="127.6">DGND</text>
<text x="67.1" y="130.2">DGND</text>
<text x="100.5" y="127.6">AGND</text>
<text x="100.5" y="130.2">AGND</text>
<text x="67.1" y="132.7">GND</text>
<text x="100.5" y="132.7">AGND</text>
<text x="115.3" y="173.4">VIN</text>
<text x="125.2" y="173.4">VOUT1</text>
<text x="115.3" y="178.4">EN2</text>
<text x="115.3" y="175.9">EN1</text>
<text x="125.2" y="175.9">VOUT2</text>
<text x="127.1" y="178.4">GND</text>
</g>
<g font-size="1.7" fill="#840000">
<text x="201.9" y="184">PROJECT</text>
<text x="257.8" y="183.8">SIZE</text>
<text x="201.8" y="190.9">TITLE</text>
<text x="259.8" y="190.9">REV.</text>
<text x="201.8" y="200.9">PART #</text>
<text x="226.8" y="200.9">DOCUMENT #</text>
<text x="251.8" y="200.9">SHEET</text>
</g>
<g font-size="1.6" fill="#840000">
<text x="183.7" y="23.9">4</text>
<text x="211.2" y="23.9">13</text>
<text x="183.7" y="26.4">5</text>
<text x="183.3" y="31.5">11</text>
<text x="183.3" y="34">12</text>
<text x="183.7" y="40.4">2</text>
<text x="211.7" y="40.4">7</text>
<text x="64.3" y="45.5">6</text>
<text x="107.1" y="45.5">38</text>
<text x="183.7" y="46.7">1</text>
<text x="211.7" y="46.7">6</text>
<text x="257.4" y="46.7">1</text>
<text x="63.9" y="48">14</text>
<text x="63.9" y="50.5">19</text>
<text x="107.1" y="48">43</text>
<text x="107.1" y="50.5">45</text>
<text x="257.4" y="49.3">2</text>
<text x="257.4" y="51.8">3</text>
<text x="64.3" y="55.6">5</text>
<text x="64.3" y="58.2">7</text>
<text x="107.1" y="58.2">46</text>
<text x="183.3" y="54.4">15</text>
<text x="211.2" y="54.4">10</text>
<text x="257.4" y="54.4">4</text>
<text x="63.9" y="60.7">24</text>
<text x="63.9" y="63.2">31</text>
<text x="107.1" y="60.7">39</text>
<text x="107.1" y="63.2">42</text>
<text x="183.3" y="60.7">14</text>
<text x="211.7" y="60.7">9</text>
<text x="64.3" y="70.9">3</text>
<text x="107.5" y="68.3">1</text>
<text x="107.5" y="70.9">2</text>
<text x="183.3" y="69.6">17</text>
<text x="183.3" y="67.1">19</text>
<text x="107.1" y="73.4">48</text>
<text x="183.1" y="77.2">EP</text>
<text x="183.3" y="72.1">18</text>
<text x="211.7" y="77.2">3</text>
<text x="63.9" y="81">17</text>
<text x="63.9" y="78.5">18</text>
<text x="107.1" y="81">44</text>
<text x="183.7" y="79.8">8</text>
<text x="63.9" y="88.6">29</text>
<text x="107.1" y="88.6">33</text>
<text x="63.9" y="93.7">28</text>
<text x="63.9" y="91.2">30</text>
<text x="107.1" y="91.2">34</text>
<text x="107.5" y="93.7">9</text>
<text x="63.9" y="98.8">13</text>
<text x="63.9" y="96.3">23</text>
<text x="64.3" y="101.3">8</text>
<text x="107.1" y="96.3">10</text>
<text x="107.1" y="101.3">25</text>
<text x="107.1" y="98.8">36</text>
<text x="107.1" y="103.9">11</text>
<text x="107.1" y="106.4">12</text>
<text x="163.6" y="107.1" transform="rotate(-90 163.6 107.1)">5</text>
<text x="63.9" y="109">26</text>
<text x="63.9" y="111.5">27</text>
<text x="158.3" y="110.2">2</text>
<text x="168.5" y="110.2">4</text>
<text x="64.3" y="119.1">4</text>
<text x="107.1" y="116.6">15</text>
<text x="107.1" y="114">32</text>
<text x="163.6" y="114.7" transform="rotate(-90 163.6 114.7)">3</text>
<text x="257.4" y="115.3">1</text>
<text x="257.4" y="117.9">2</text>
<text x="63.9" y="121.7">16</text>
<text x="63.9" y="124.2">20</text>
<text x="107.1" y="124.2">37</text>
<text x="195.1" y="125.5">1</text>
<text x="205.3" y="125.5">6</text>
<text x="257.4" y="120.4">3</text>
<text x="257.4" y="122.9">4</text>
<text x="257.4" y="125.5">5</text>
<text x="63.9" y="126.7">21</text>
<text x="63.9" y="129.3">22</text>
<text x="63.9" y="131.8">35</text>
<text x="107.1" y="126.7">40</text>
<text x="107.1" y="129.3">41</text>
<text x="107.1" y="131.8">47</text>
<text x="257.4" y="128">6</text>
<text x="257.4" y="130.6">7</text>
<text x="257.4" y="133.1">8</text>
<text x="145.6" y="143.3">1</text>
<text x="257.4" y="143.3">1</text>
<text x="72" y="148.3">1</text>
<text x="105" y="149.6">1</text>
<text x="145.6" y="145.8">2</text>
<text x="195.1" y="145.8">3</text>
<text x="205.3" y="145.8">4</text>
<text x="257.4" y="145.8">2</text>
<text x="257.4" y="148.3">3</text>
<text x="72" y="150.9">2</text>
<text x="72" y="153.4">3</text>
<text x="72" y="156">4</text>
<text x="105" y="152.1">2</text>
<text x="228.3" y="156.6" transform="rotate(-90 228.3 156.6)">5</text>
<text x="228.3" y="164.3" transform="rotate(-90 228.3 164.3)">2</text>
<text x="61.8" y="173.7">1</text>
<text x="72" y="173.7">2</text>
<text x="112.6" y="172.5">5</text>
<text x="132.9" y="172.5">6</text>
<text x="18.6" y="175">1</text>
<text x="61.8" y="176.3">3</text>
<text x="61.8" y="178.8">5</text>
<text x="72" y="176.3">4</text>
<text x="72" y="178.8">6</text>
<text x="112.6" y="177.5">3</text>
<text x="112.6" y="175">4</text>
<text x="132.9" y="175">1</text>
<text x="132.9" y="177.5">2</text>
<text x="18.6" y="183.9">1</text>
<text x="61.8" y="181.4">7</text>
<text x="61.8" y="183.9">9</text>
<text x="71.5" y="183.9">10</text>
<text x="72" y="181.4">8</text>
<text x="61.3" y="186.4">11</text>
<text x="61.3" y="189">13</text>
<text x="61.3" y="191.5">15</text>
<text x="71.5" y="186.4">12</text>
<text x="71.5" y="189">14</text>
<text x="71.5" y="191.5">16</text>
</g>
<g font-size="1.6" fill="#008484">
<text x="219.6" y="29.6">100nF</text>
<text x="71.6" y="30.9">10uF 6V3</text>
<text x="83.1" y="30.9">100nF</text>
<text x="90.8" y="30.9">100nF</text>
<text x="98.4" y="30.9">100nF</text>
<text x="162.5" y="32.1">100nF</text>
<text x="170.1" y="32.1">100nF</text>
<text x="237.2" y="34.7">1nF</text>
<text x="244.8" y="34.7">1nF</text>
<text x="29.4" y="41">10uF 6V3</text>
<text x="41.8" y="41">100nF</text>
<text x="49.5" y="41">100nF</text>
<text x="57.1" y="41">100nF</text>
<text x="173.1" y="44.4" transform="rotate(-90 173.1 44.4)">1uF</text>
<text x="173.1" y="50.8" transform="rotate(-90 173.1 50.8)">1uF</text>
<text x="18" y="58.8">10uF 6V3</text>
<text x="30.4" y="58.8">100nF</text>
<text x="38" y="58.8">100nF</text>
<text x="45.6" y="58.8">100nF</text>
<text x="53.3" y="58.8">100nF</text>
<text x="173.1" y="58.4" transform="rotate(-90 173.1 58.4)">1uF</text>
<text x="173.1" y="64.7" transform="rotate(-90 173.1 64.7)">1uF</text>
<text x="237.2" y="72.8">1nF</text>
<text x="244.8" y="72.8">1nF</text>
<text x="132.4" y="79.1">47nF</text>
<text x="140" y="79.1">10nF</text>
<text x="147.6" y="79.1">10nF</text>
<text x="24.5" y="85.3" transform="rotate(-90 24.5 85.3)">20pF</text>
<text x="24.5" y="95.4" transform="rotate(-90 24.5 95.4)">20pF</text>
<text x="128" y="96.9">1uF</text>
<text x="230.3" y="107.9">NTF6P02</text>
<text x="218.4" y="162.9">100nF</text>
<text x="105.2" y="187.1">10uF</text>
<text x="148.4" y="187.1">10uF</text>
<text x="157.3" y="187.1">10uF</text>
</g>
<g font-size="1.4" fill="#840000">
<text x="80.9" y="26.9">+</text>
<text x="26.3" y="37.1">+</text>
<text x="14.8" y="54.9">+</text>
</g>
<g font-size="1.4" fill="#008484">
<text x="218.3" y="43.1">MPZ1608S221A</text>
<text x="218.3" y="49.5">MPZ1608S221A</text>
<text x="264.7" y="52.8" transform="rotate(-90 264.7 52.8)">SPKR</text>
<text x="218.3" y="57.1">MPZ1608S221A</text>
<text x="218.3" y="63.4">MPZ1608S221A</text>
<text x="139.6" y="68.1" transform="rotate(-90 139.6 68.1)">10</text>
<text x="147.2" y="68.1" transform="rotate(-90 147.2 68.1)">20</text>
<text x="154.9" y="68.1" transform="rotate(-90 154.9 68.1)">20</text>
<text x="32.8" y="76.5" transform="rotate(-90 32.8 76.5)">100k</text>
<text x="185.9" y="85">TPA2016D2</text>
<text x="33.6" y="95.2" transform="rotate(-90 33.6 95.2)">12.288 MHz</text>
<text x="41.8" y="92.4" transform="rotate(-90 41.8 92.4)">1M</text>
<text x="154.9" y="106.6" transform="rotate(-90 154.9 106.6)">10k</text>
<text x="218.4" y="104" transform="rotate(-90 218.4 104)">10k</text>
<text x="44.1" y="111.7">100k</text>
<text x="166.6" y="114.8">74AHC1G04SE-7</text>
<text x="39" y="125.7">100k</text>
<text x="34" y="129.5">100k</text>
<text x="201.1" y="130.7">SN74LVC2G34DBV</text>
<text x="219.8" y="128.2">470</text>
<text x="264.7" y="127.5" transform="rotate(-90 264.7 127.5)">DISPLAY</text>
<text x="34" y="137.1">100k</text>
<text x="39" y="133.3">100k</text>
<text x="66.4" y="137">VS1053B</text>
<text x="39" y="140.9">100k</text>
<text x="142.2" y="139.6" transform="rotate(-90 142.2 139.6)">10k</text>
<text x="34" y="144.7">100k</text>
<text x="39" y="148.5">100k</text>
<text x="153" y="148.6" transform="rotate(-90 153 148.6)">ALARM SW</text>
<text x="219.8" y="148.5">470</text>
<text x="264.7" y="148.1" transform="rotate(-90 264.7 148.1)">LAMP</text>
<text x="34" y="152.3">100k</text>
<text x="66.5" y="154.2" transform="rotate(-90 66.5 154.2)">DB-B</text>
<text x="99.5" y="152.9" transform="rotate(-90 99.5 152.9)">DB-C</text>
<text x="203" y="150.4">SN74LVC2G34DBV</text>
<text x="230.9" y="164.3">SN74LVC2G34DBV</text>
<text x="175.5" y="173.9">2508053007Y0</text>
<text x="67.9" y="184.6" transform="rotate(-90 67.9 184.6)">DB-A</text>
<text x="115.5" y="182.8">AP7312-1833W6</text>
<text x="175.5" y="187.9">2508053007Y0</text>
</g>
</svg>
